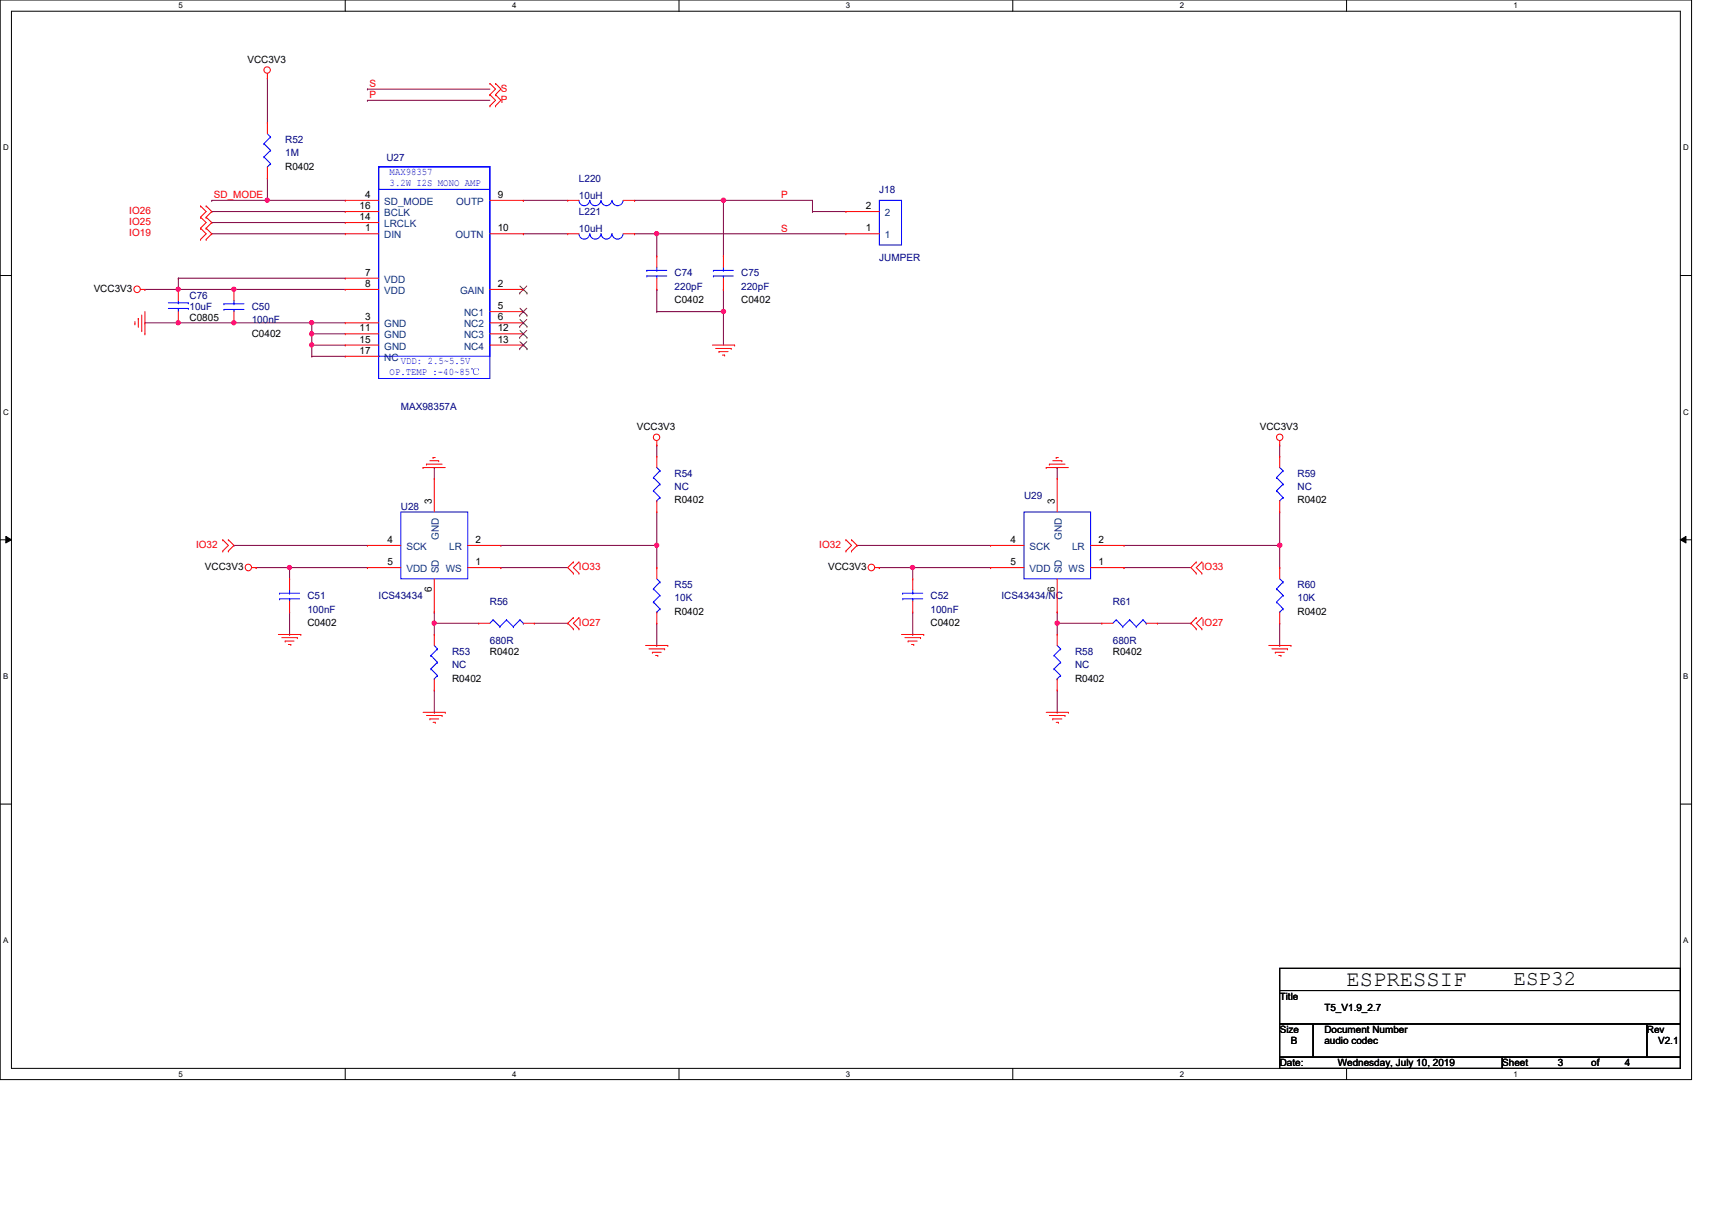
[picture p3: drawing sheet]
<svg xmlns="http://www.w3.org/2000/svg" width="297mm" height="210mm" viewBox="0 0 297 210" stroke-linecap="round" stroke-linejoin="round" font-family="sans-serif">
<path d="M0 0h293.5v187.3h-293.5zM2 1.9h289.5v183.4h-289.5z" fill="none" stroke="#000" stroke-width=".17"/>
<g fill="#fff">
<path d="M30.9 .2h.8v1.5h-.8z"/>
<path d="M30.9 185.5h.8v1.6h-.8z"/>
</g>
<path d="M59.9 0v1.9M59.9 185.3v2" fill="none" stroke="#000" stroke-width=".17"/>
<g fill="#fff">
<path d="M88.9 .2h.7v1.5h-.7z"/>
<path d="M88.9 185.5h.7v1.6h-.7z"/>
</g>
<path d="M117.8 0v1.9M117.8 185.3v2" fill="none" stroke="#000" stroke-width=".17"/>
<g fill="#fff">
<path d="M146.8 .2h.7v1.5h-.7z"/>
<path d="M146.8 185.5h.7v1.6h-.7z"/>
</g>
<path d="M175.7 0v1.9M175.7 185.3v2" fill="none" stroke="#000" stroke-width=".17"/>
<g fill="#fff">
<path d="M204.7 .2h.7v1.5h-.7z"/>
<path d="M204.7 185.5h.7v1.6h-.7z"/>
</g>
<path d="M233.6 0v1.9M233.6 185.3v2" fill="none" stroke="#000" stroke-width=".17"/>
<g fill="#fff">
<path d="M262.6 .2h.8v1.5h-.8z"/>
<path d="M262.6 185.5h.8v1.6h-.8z"/>
<path d="M.5 24.8h1v1.6h-1z"/>
<path d="M292.1 24.8h.9v1.6h-.9z"/>
<path d="M.5 70.7h1v1.5h-1z"/>
<path d="M292.1 70.7h.9v1.5h-.9z"/>
</g>
<path d="M0 47.8h2M291.5 47.8h2" fill="none" stroke="#000" stroke-width=".17"/>
<g fill="#fff">
<path d="M.5 116.5h.9v1.6h-.9z"/>
<path d="M292.1 116.5h.8v1.6h-.8z"/>
</g>
<path d="M0 93.6h2M1 93l1 .6-1 .6zM291.5 93.6l1-.6v1.2zM291.5 93.6h2" fill="none" stroke="#000" stroke-width=".17"/>
<path d="M1 93l1 .6-1 .6zM291.5 93.6l1-.6v1.2z" fill="#000"/>
<g fill="#fff">
<path d="M.5 162.4h.9v1.5h-.9z"/>
<path d="M292.1 162.4h.8v1.5h-.8z"/>
</g>
<path d="M0 139.5h2M291.5 139.5h2" fill="none" stroke="#000" stroke-width=".17"/>
<path d="M63.8 17.4h.1M63.8 15.5h.1M63.8 17.4h21.2M63.8 15.5h21.2M46.4 34.8h.1M46.4 34.8h13.5" fill="none" stroke="#7f003f" stroke-width=".17"/>
<circle cx="46.4" cy="34.7" r=".37" fill="#f0f"/>
<circle cx="46.4" cy="34.7" r=".37" fill="none" stroke="#f0f" stroke-width=".17"/>
<path d="M46.4 13.5h.1M46.4 13.5v7.8M36.7 36.7h.1M36.7 38.6h.1M36.7 36.7h23.2M36.7 38.6h23.2M46.4 30.9h.1M46.4 30.9v3.9M36.7 40.6h.1M36.7 40.6h23.2M40.6 50.2h.1M40.6 50.2h19.3" fill="none" stroke="#7f003f" stroke-width=".17"/>
<circle cx="40.6" cy="50.2" r=".37" fill="#f0f"/>
<circle cx="40.6" cy="50.2" r=".37" fill="none" stroke="#f0f" stroke-width=".17"/>
<path d="M30.9 50.2h.1M30.9 50.2h9.7" fill="none" stroke="#7f003f" stroke-width=".17"/>
<circle cx="30.9" cy="50.2" r=".37" fill="#f0f"/>
<circle cx="30.9" cy="50.2" r=".37" fill="none" stroke="#f0f" stroke-width=".17"/>
<path d="M25.1 50.2h.1M30.9 48.3h.1M30.9 48.3h29M30.9 48.3v1.9h-5.8M54.1 56h.1M54.1 56h5.8" fill="none" stroke="#7f003f" stroke-width=".17"/>
<circle cx="54.1" cy="56" r=".37" fill="#f0f"/>
<circle cx="54.1" cy="56" r=".37" fill="none" stroke="#f0f" stroke-width=".17"/>
<path d="M30.9 56h.1M30.9 56h9.7" fill="none" stroke="#7f003f" stroke-width=".17"/>
<circle cx="30.9" cy="56" r=".37" fill="#f0f"/>
<circle cx="30.9" cy="56" r=".37" fill="none" stroke="#f0f" stroke-width=".17"/>
<path d="M54.1 57.9h.1M54.1 57.9h5.8" fill="none" stroke="#7f003f" stroke-width=".17"/>
<circle cx="54.1" cy="57.9" r=".38" fill="#f0f"/>
<circle cx="54.1" cy="57.9" r=".38" fill="none" stroke="#f0f" stroke-width=".17"/>
<path d="M40.6 56h.1M40.6 56h13.5M54.1 56h.1M54.1 56v1.9" fill="none" stroke="#7f003f" stroke-width=".17"/>
<circle cx="40.6" cy="56" r=".37" fill="#f0f"/>
<circle cx="40.6" cy="56" r=".37" fill="none" stroke="#f0f" stroke-width=".17"/>
<path d="M90.8 34.8h.1M90.8 34.8h7.7M110.1 34.8h.1M110.1 34.8h15.4M54.1 59.9h.1M54.1 57.9h.1M54.1 59.9h5.8M54.1 57.9v2M90.8 40.6h.1M90.8 40.6h7.7M114 40.6h.1M114 40.6h32.8" fill="none" stroke="#7f003f" stroke-width=".17"/>
<circle cx="113.9" cy="40.5" r=".37" fill="#f0f"/>
<circle cx="113.9" cy="40.5" r=".37" fill="none" stroke="#f0f" stroke-width=".17"/>
<path d="M125.5 34.8h.1M125.5 34.8v9.6M114 40.6h.1M114 40.6v3.8" fill="none" stroke="#7f003f" stroke-width=".17"/>
<circle cx="125.5" cy="34.7" r=".37" fill="#f0f"/>
<circle cx="125.5" cy="34.7" r=".37" fill="none" stroke="#f0f" stroke-width=".17"/>
<path d="M125.5 34.8h.1M125.5 34.8h15.5M114 50.2h.1M114 54.1h.1M114 50.2v3.9M114 54.1h11.5M125.5 54.1h.1M125.5 54.1v5.8" fill="none" stroke="#7f003f" stroke-width=".17"/>
<circle cx="125.5" cy="54" r=".37" fill="#f0f"/>
<circle cx="125.5" cy="54" r=".37" fill="none" stroke="#f0f" stroke-width=".17"/>
<g fill="none" stroke="#7f003f" stroke-width=".17">
<path d="M36.7 34.8h.1M36.7 34.8h9.7M141 36.7h.1M141 34.8h.1M141 36.7h5.8M141 34.8v1.9M25.1 56h.1M25.1 56h5.8M110.1 40.6h.1M110.1 40.6h3.9M125.5 50.2h.1M125.5 50.2v3.9"/>
<path d="M40.6 94.6h.1M40.6 94.6h23.2M44.4 98.5h.1M44.4 98.5h19.4M50.2 98.5h.1M50.2 98.5v1.9M63.8 98.5h.1M75.3 81.1h.1M75.3 81.1v1.9M50.2 110.1h.1M50.2 106.2v3.9"/>
</g>
<circle cx="50.2" cy="98.4" r=".37" fill="#f0f"/>
<circle cx="50.2" cy="98.4" r=".37" fill="none" stroke="#f0f" stroke-width=".17"/>
<path d="M86.9 98.5h.1M86.9 98.5h11.6M86.9 94.6h27.1M114 94.6h.1M75.3 108.1h.1M75.3 108.1v2M75.3 119.7v3.9M75.3 123.6h.1" fill="none" stroke="#7f003f" stroke-width=".17"/>
<circle cx="113.9" cy="94.6" r=".37" fill="#f0f"/>
<circle cx="113.9" cy="94.6" r=".37" fill="none" stroke="#f0f" stroke-width=".17"/>
<path d="M114 77.2h.1M114 77.2v2M114 98.5h.1M114 94.6h.1M114 88.8v9.7M75.3 108.1h.1M75.3 108.1h7.8M92.7 108.1h5.8M98.5 108.1h.1M114 112h.1M114 108.1v3.9" fill="none" stroke="#7f003f" stroke-width=".17"/>
<circle cx="75.3" cy="108.1" r=".37" fill="#f0f"/>
<circle cx="75.3" cy="108.1" r=".37" fill="none" stroke="#f0f" stroke-width=".17"/>
<path d="M54.1 59.9h.1M54.1 59.9v1.9M54.1 61.8h.1M54.1 61.8h5.8M75.3 106.2h.1M75.3 106.2v1.9" fill="none" stroke="#7f003f" stroke-width=".17"/>
<circle cx="54.1" cy="59.8" r=".37" fill="#f0f"/>
<circle cx="54.1" cy="59.8" r=".37" fill="none" stroke="#f0f" stroke-width=".17"/>
<path d="M148.7 94.6h.1M148.7 94.6h23.2M152.6 98.5h.1M152.6 98.5h19.3M158.4 98.5h.1M158.4 98.5v1.9M171.9 98.5h.1M183.4 81.1h.1M183.4 81.1v1.9M158.4 110.1h.1M158.4 106.2v3.9" fill="none" stroke="#7f003f" stroke-width=".17"/>
<circle cx="158.3" cy="98.4" r=".37" fill="#f0f"/>
<circle cx="158.3" cy="98.4" r=".37" fill="none" stroke="#f0f" stroke-width=".17"/>
<path d="M195 98.5h.1M195 98.5h11.6M195 94.6h27M222 94.6h.1M183.4 108.1h.1M183.4 108.1v2M183.4 119.7v3.9M183.4 123.6h.1" fill="none" stroke="#7f003f" stroke-width=".17"/>
<circle cx="222" cy="94.6" r=".37" fill="#f0f"/>
<circle cx="222" cy="94.6" r=".37" fill="none" stroke="#f0f" stroke-width=".17"/>
<path d="M222 77.2h.1M222 77.2v2M222 98.5h.1M222 94.6h.1M222 88.8v9.7M183.4 108.1h.1M183.4 108.1h7.8M200.8 108.1h5.8M206.6 108.1h.1M222 112h.1M222 108.1v3.9" fill="none" stroke="#7f003f" stroke-width=".17"/>
<circle cx="183.4" cy="108.1" r=".37" fill="#f0f"/>
<circle cx="183.4" cy="108.1" r=".37" fill="none" stroke="#f0f" stroke-width=".17"/>
<path d="M183.4 106.2h.1M183.4 106.2v1.9" fill="none" stroke="#7f003f" stroke-width=".17"/>
<g fill="none" stroke="#f00" stroke-width=".17">
<path d="M46.4 13.5h.1M46.4 12.7v.8M85 16.4h.1M85 14.5h.1M85 18.4h.1M85 14.5l1 1-1 .9M85 16.4l1 1-1 1M86 16.4h.1M86 14.5h.1M86 18.4h.1M86 14.5l.9 1-.9 .9M86 16.4l.9 1-.9 1"/>
<path d="M34.8 35.7h.1M34.8 37.7h.1M34.8 39.6h.1M34.8 35.7l1 1-1 1M34.8 37.7l1 .9-1 1M34.8 39.6l1 1-1 .9M35.8 37.7h.1M35.8 35.7h.1M35.8 39.6h.1M35.8 35.7l.9 1-.9 1M35.8 37.7l.9 .9-.9 1M35.8 39.6l.9 1-.9 .9"/>
<path d="M46.4 21.3h.1M46.4 30.9h.1M46.4 21.3v1.9M46.4 29v1.9M59.9 34.8h.1M59.9 36.7h.1M59.9 38.6h.1M59.9 34.8h5.8M59.9 36.7h5.8M59.9 38.6h5.8M85 34.8h5.8M90.8 34.8h.1"/>
<path d="M98.5 34.8h.1M98.5 34.8h2M108.2 34.8h1.9M110.1 34.8h.1M146.8 36.7h.1M146.8 36.7h5.8M23.4 56.2h.1M23.4 55.8v.4M24 55.2h.1M24 55.2v1.6M24.4 50.2h.7M24.6 57.4h.1"/>
<path d="M24.6 54.7v2.7M25.1 50.2h.1M25.1 57.9h.1M25.1 54.1v3.8M30.9 50.2h.1M30.9 56h.1M30.9 50.2v2M30.9 54.1v1.9M34.8 41.5h.1M35.8 41.5h.1M40.6 56h.1M40.6 50.2h.1"/>
<path d="M40.6 50.2v2M40.6 54.1v1.9M59.9 40.6h.1M59.9 48.3h.1M59.9 56h.1M59.9 57.9h.1M59.9 59.9h.1M59.9 50.2h.1M59.9 50.2h5.8M59.9 59.9h5.8M59.9 40.6h5.8M59.9 48.3h5.8"/>
<path d="M59.9 56h5.8M59.9 57.9h5.8M85 50.2h5.8M85 59.9h5.8M85 40.6h5.8M85 56h5.8M85 57.9h5.8M85 54.1h5.8M90.8 40.6h.1M90.8 50.2h.1M90.8 56h.1M90.8 57.9h.1"/>
<path d="M90.8 59.9h.1M90.8 54.1h.1M98.5 40.6h.1M98.5 40.6h2M108.2 40.6h1.9M110.1 40.6h.1M114 50.2h.1M114 44.4h.1M114 44.4v2M114 48.3v1.9M123.6 59.9h3.9M125.5 50.2h.1"/>
<path d="M125.5 44.4h.1M125.5 44.4v2M125.5 48.3v1.9M127.5 59.9h.1M146.8 40.6h.1M146.8 40.6h5.8M59.9 61.8h.1M59.9 61.8h5.8M74.6 79.9h1.5M75.1 79.4h.1M75.1 79.4h.4M76.1 79.9h.1"/>
<path d="M114 77.2h.1M114 79.2h.1M114 76.5v.7M114 79.2v1.9M124.2 60.5h2.7M124.8 61h.1M124.8 61h1.5M125.3 61.6h.4M125.7 61.6h.1M126.9 60.5h.1M182.7 79.9h1.5M183.3 79.4h.1"/>
<path d="M183.3 79.4h.3M184.2 79.9h.1M222 77.2h.1M222 79.2h.1M222 76.5v.7M222 79.2v1.9M38.6 93.6h.1M38.6 95.6h.1M38.6 93.6l1 1-1 1M39.6 95.6h.1M39.6 93.6h.1M39.6 93.6l1 1-1 1"/>
<path d="M43.7 98.5h.7M44.4 98.5h.1M63.8 94.6h.1M63.8 98.5h.1M63.8 98.5h5.8M63.8 94.6h5.8M73.4 81.1h.1M73.4 81.1h3.9M74 80.5h.1M74 80.5h2.7M75.3 83h.1M75.3 83v5.8"/>
<path d="M81.1 98.5h5.8M81.1 94.6h5.8M86.9 98.5h.1M86.9 94.6h.1M99.5 97.5h.1M99.5 99.4h.1M99.5 97.5l-1 1 1 .9M100.5 99.4h.1M100.5 97.5h.1M100.5 97.5l-1 1 1 .9M114 88.8h.1M114 98.5h.1"/>
<path d="M114 86.9v1.9M114 98.5v1.9M146.8 93.6h.1M146.8 95.6h.1M146.8 93.6l.9 1-.9 1M147.7 95.6h.1M147.7 93.6h.1M147.7 93.6l1 1-1 1M151.8 98.5h.8M152.6 98.5h.1M171.9 94.6h.1M171.9 98.5h.1"/>
<path d="M171.9 98.5h5.8M171.9 94.6h5.8M181.5 81.1h.1M181.5 81.1h3.9M182.1 80.5h.1M182.1 80.5h2.7M183.4 83h.1M183.4 83v5.8M189.2 98.5h5.8M189.2 94.6h5.8M195 98.5h.1M195 94.6h.1"/>
<path d="M207.6 97.5h.1M207.6 99.4h.1M207.6 97.5l-1 1 1 .9M208.5 99.4h.1M208.5 97.5h.1M208.5 97.5l-.9 1 .9 .9M222 88.8h.1M222 98.5h.1M222 86.9v1.9M222 98.5v1.9M48.3 110.1h3.9M48.9 110.6h2.7"/>
<path d="M49.5 111.2h.1M49.5 111.2h1.5M50 111.8h.5M50.2 106.2h.1M50.2 100.4h.1M50.2 100.4v1.9M50.2 104.3v1.9M50.5 111.8h.1M51.6 110.6h.1M52.2 110.1h.1M75.3 106.2h.1M75.3 110.1h.1"/>
<path d="M75.3 119.7h.1M75.3 100.4v5.8M75.3 110.1v1.9M75.3 117.8v1.9M83.1 108.1h.1M83.1 108.1h1.9M90.8 108.1h1.9M92.7 108.1h.1M99.5 107.1h.1M99.5 109.1h.1M99.5 107.1l-1 1 1 1M100.5 109.1h.1"/>
<path d="M100.5 107.1h.1M100.5 107.1l-1 1 1 1M112 112h3.9M112.6 112.6h2.7M113.2 113.2h.1M113.2 113.2h1.5M113.7 113.7h.4M114 108.1h.1M114 106.2v1.9M114.1 113.7h.1M115.3 112.6h.1M115.9 112h.1"/>
<path d="M156.4 110.1h3.9M157 110.6h2.7M157.6 111.2h.1M157.6 111.2h1.5M158.2 111.8h.3M158.4 106.2h.1M158.4 100.4h.1M158.4 100.4v1.9M158.4 104.3v1.9M158.5 111.8h.1M159.7 110.6h.1M160.3 110.1h.1"/>
<path d="M183.4 106.2h.1M183.4 110.1h.1M183.4 119.7h.1M183.4 100.4v5.8M183.4 110.1v1.9M183.4 117.8v1.9M191.2 108.1h.1M191.2 108.1h1.9M198.9 108.1h1.9M200.8 108.1h.1M207.6 107.1h.1M207.6 109.1h.1"/>
<path d="M207.6 107.1l-1 1 1 1M208.5 109.1h.1M208.5 107.1h.1M208.5 107.1l-.9 1 .9 1M220.1 112h3.9M220.7 112.6h2.7M221.3 113.2h.1M221.3 113.2h1.5M221.9 113.7h.3M222 108.1h.1M222 106.2v1.9M222.2 113.7h.1"/>
<path d="M223.4 112.6h.1M224 112h.1M73.4 123.6h3.9M74 124.1h2.7M74.6 124.7h.1M74.6 124.7h1.5M75.1 125.3h.4M75.5 125.3h.1M76.7 124.1h.1M77.3 123.6h.1M181.5 123.6h3.9M182.1 124.1h2.7"/>
<path d="M182.7 124.7h.1M182.7 124.7h1.5M183.3 125.3h.3M183.6 125.3h.1M184.8 124.1h.1M185.4 123.6h.1"/>
<circle cx="46.3" cy="12.1" r=".56"/>
<circle cx="23.8" cy="50.2" r=".56"/>
<circle cx="113.9" cy="75.9" r=".56"/>
<circle cx="222" cy="75.9" r=".56"/>
<circle cx="43.1" cy="98.4" r=".56"/>
<circle cx="151.2" cy="98.4" r=".57"/>
</g>
<path d="M222 168h69.5v3.8h-69.5zM222 171.8h69.5v5.8h-69.5zM222 177.6h5.8v5.8h-5.8zM227.8 177.6h57.9v5.8h-57.9zM285.7 177.6h5.8v5.8h-5.8zM222 183.4h38.6v1.9h-38.6zM260.6 183.4h30.9v1.9h-30.9z" fill="none" stroke="#000" stroke-width=".17"/>
<g fill="none" stroke="#00f" stroke-width=".17">
<path d="M45.8 24.9h.1M45.8 27.2h.1M45.8 24.9l1.1 1.2M45.8 27.2l1.1 1.2M46.4 29h.1M46.4 23.2l.5 .5M46.9 23.7h.1M46.9 26.1h.1M46.9 28.4h.1M46.9 23.7l-1.1 1.2M46.9 26.1l-1.1 1.1M46.9 28.4l-.5 .6"/>
<path d="M65.7 29h19.3v3.9h-19.3zM65.7 29h19.3v32.8h-19.3zM65.7 29h19.3v36.7h-19.3zM100.5 34.8a.93 .93 0 0 0 .9 .9 .93 .93 0 0 0 .9-.9M102.4 34.8a.95 .95 0 0 0 .9 .9 .95 .95 0 0 0 1-.9M104.3 34.8a.93 .93 0 0 0 .9 .9 .93 .93 0 0 0 1-.9M106.2 34.8a.95 .95 0 0 0 1 .9 .95 .95 0 0 0 .9-.9M152.6 34.8h3.8v7.7h-3.8zM29.2 53.5h3.5M29.2 52.5h3.5M30.9 52.5h.1M30.9 53.5h.1"/>
<path d="M30.9 52.2v.3M30.9 53.5v.6M32.7 53.5h.1M32.7 52.5h.1M38.9 52.7h.1M38.9 53.7h.1M38.9 52.7h3.4M38.9 53.7h3.4M40.6 53.7h.1M40.6 52.7h.1M40.6 52.2v.5M40.6 53.7v.4"/>
<path d="M100.5 40.6a.93 .93 0 0 0 .9 .9 .93 .93 0 0 0 .9-.9M102.4 40.6a.95 .95 0 0 0 .9 .9 .95 .95 0 0 0 1-.9M104.3 40.6a.93 .93 0 0 0 .9 .9 .93 .93 0 0 0 1-.9M106.2 40.6a.95 .95 0 0 0 1 .9 .95 .95 0 0 0 .9-.9M112.2 46.9h.1M112.2 47.9h.1M112.2 46.9h3.5M112.2 47.9h3.5M114 47.9h.1M114 46.9h.1M114 46.4v.5M114 47.9v.4"/>
<path d="M123.8 46.9h.1M123.8 47.9h.1M123.8 46.9h3.5M123.8 47.9h3.5M125.5 47.9h.1M125.5 46.9h.1M125.5 46.4v.5M125.5 47.9v.4M69.6 88.8h11.5v11.6h-11.5zM113.4 82.8h.1M113.4 85.1h.1M113.4 82.8l1.1 1.2"/>
<path d="M113.4 85.1l1.1 1.2M114 86.9h.1M114 81.1l.5 .6M114.5 81.7h.1M114.5 84h.1M114.5 86.3h.1M114.5 81.7l-1.1 1.1M114.5 84l-1.1 1.1M114.5 86.3l-.5 .6M177.7 88.8h11.5v11.6h-11.5zM221.5 82.8h.1M221.5 85.1h.1"/>
<path d="M221.5 82.8l1.1 1.2M221.5 85.1l1.1 1.2M222 86.9h.1M222 81.1l.6 .6M222.6 81.7h.1M222.6 84h.1M222.6 86.3h.1M222.6 81.7l-1.1 1.1M222.6 84l-1.1 1.1M222.6 86.3l-.6 .6M48.5 102.9h.1M48.5 103.9h.1"/>
<path d="M48.5 102.9h3.5M48.5 103.9h3.5M50.2 103.9h.1M50.2 102.9h.1M50.2 102.3v.6M50.2 103.9v.4M74.8 113.7h.1M74.8 116h.1M74.8 113.7l1.1 1.2M74.8 116l1.1 1.2M75.3 117.8h.1M75.3 112l.6 .6"/>
<path d="M75.9 112.6h.1M75.9 114.9h.1M75.9 117.2h.1M75.9 112.6l-1.1 1.1M75.9 114.9l-1.1 1.1M75.9 117.2l-.6 .6M85.6 107.5h.1M85.6 107.5l-.6 .6M85.6 107.5l1.1 1.2M86.7 108.7h.1M87.9 107.5h.1M87.9 107.5l-1.2 1.2"/>
<path d="M87.9 107.5l1.2 1.2M89.1 108.7h.1M90.2 107.5h.1M90.2 107.5l-1.1 1.2M90.2 107.5l.6 .6M90.8 108.1h.1M113.4 102.2h.1M113.4 104.4h.1M113.4 102.2l1.1 1.1M113.4 104.4l1.1 1.2M114 106.2h.1M114 100.4l.5 .6"/>
<path d="M114.5 101h.1M114.5 103.3h.1M114.5 105.6h.1M114.5 101l-1.1 1.2M114.5 103.3l-1.1 1.1M114.5 105.6l-.5 .6M156.6 102.9h.1M156.6 103.9h.1M156.6 102.9h3.5M156.6 103.9h3.5M158.4 103.9h.1M158.4 102.9h.1"/>
<path d="M158.4 102.3v.6M158.4 103.9v.4M182.9 113.7h.1M182.9 116h.1M182.9 113.7l1.1 1.2M182.9 116l1.1 1.2M183.4 117.8h.1M183.4 112l.6 .6M184 112.6h.1M184 114.9h.1M184 117.2h.1M184 117.2l-.6 .6"/>
<path d="M184 112.6l-1.1 1.1M184 114.9l-1.1 1.1M193.7 107.5h.1M193.7 107.5l-.6 .6M193.7 107.5l1.1 1.2M194.8 108.7h.1M196 107.5h.1M196 107.5l-1.2 1.2M196 107.5l1.1 1.2M197.1 108.7h.1M198.3 107.5h.1M198.3 107.5l-1.2 1.2"/>
<path d="M198.3 107.5l.6 .6M198.9 108.1h.1M221.5 102.2h.1M221.5 104.4h.1M221.5 102.2l1.1 1.1M221.5 104.4l1.1 1.2M222 106.2h.1M222 100.4l.6 .6M222.6 101h.1M222.6 103.3h.1M222.6 105.6h.1M222.6 101l-1.1 1.2"/>
<path d="M222.6 103.3l-1.1 1.1M222.6 105.6l-.6 .6"/>
</g>
<g fill="none" stroke="#7f3f00" stroke-width=".17">
<path d="M90.2 50.8h.1M90.2 56.6h.1M90.2 58.5h.1M90.2 54.7h.1M90.2 49.6l1.2 1.2M90.2 55.4l1.2 1.2M90.2 57.3l1.2 1.2M90.2 59.3l1.2 1.2M90.2 53.5l1.2 1.2M91.4 49.6l-1.2 1.2M91.4 55.4l-1.2 1.2M91.4 57.3l-1.2 1.2"/>
<path d="M91.4 59.3l-1.2 1.2M91.4 53.5l-1.2 1.2M91.4 50.8h.1M91.4 56.6h.1M91.4 58.5h.1M91.4 54.7h.1M90.2 60.5h.1M91.4 60.5h.1"/>
</g>
<circle cx="46.4" cy="34.7" r=".37" fill="#f0f"/>
<circle cx="46.4" cy="34.7" r=".37" fill="none" stroke="#f0f" stroke-width=".17"/>
<circle cx="40.6" cy="50.2" r=".37" fill="#f0f"/>
<circle cx="40.6" cy="50.2" r=".37" fill="none" stroke="#f0f" stroke-width=".17"/>
<circle cx="30.9" cy="50.2" r=".37" fill="#f0f"/>
<circle cx="30.9" cy="50.2" r=".37" fill="none" stroke="#f0f" stroke-width=".17"/>
<circle cx="54.1" cy="56" r=".37" fill="#f0f"/>
<circle cx="54.1" cy="56" r=".37" fill="none" stroke="#f0f" stroke-width=".17"/>
<circle cx="30.9" cy="56" r=".37" fill="#f0f"/>
<circle cx="30.9" cy="56" r=".37" fill="none" stroke="#f0f" stroke-width=".17"/>
<circle cx="54.1" cy="57.9" r=".38" fill="#f0f"/>
<circle cx="54.1" cy="57.9" r=".38" fill="none" stroke="#f0f" stroke-width=".17"/>
<circle cx="40.6" cy="56" r=".37" fill="#f0f"/>
<circle cx="40.6" cy="56" r=".37" fill="none" stroke="#f0f" stroke-width=".17"/>
<circle cx="113.9" cy="40.5" r=".37" fill="#f0f"/>
<circle cx="113.9" cy="40.5" r=".37" fill="none" stroke="#f0f" stroke-width=".17"/>
<circle cx="125.5" cy="34.7" r=".37" fill="#f0f"/>
<circle cx="125.5" cy="34.7" r=".37" fill="none" stroke="#f0f" stroke-width=".17"/>
<circle cx="125.5" cy="54" r=".37" fill="#f0f"/>
<circle cx="125.5" cy="54" r=".37" fill="none" stroke="#f0f" stroke-width=".17"/>
<circle cx="50.2" cy="98.4" r=".37" fill="#f0f"/>
<circle cx="50.2" cy="98.4" r=".37" fill="none" stroke="#f0f" stroke-width=".17"/>
<circle cx="113.9" cy="94.6" r=".37" fill="#f0f"/>
<circle cx="113.9" cy="94.6" r=".37" fill="none" stroke="#f0f" stroke-width=".17"/>
<circle cx="75.3" cy="108.1" r=".37" fill="#f0f"/>
<circle cx="75.3" cy="108.1" r=".37" fill="none" stroke="#f0f" stroke-width=".17"/>
<circle cx="54.1" cy="59.8" r=".37" fill="#f0f"/>
<circle cx="54.1" cy="59.8" r=".37" fill="none" stroke="#f0f" stroke-width=".17"/>
<circle cx="158.3" cy="98.4" r=".37" fill="#f0f"/>
<circle cx="158.3" cy="98.4" r=".37" fill="none" stroke="#f0f" stroke-width=".17"/>
<circle cx="222" cy="94.6" r=".37" fill="#f0f"/>
<circle cx="222" cy="94.6" r=".37" fill="none" stroke="#f0f" stroke-width=".17"/>
<circle cx="183.4" cy="108.1" r=".37" fill="#f0f"/>
<circle cx="183.4" cy="108.1" r=".37" fill="none" stroke="#f0f" stroke-width=".17"/>
<text font-size="3.9" x="233.6" y="171.1">ESPRESSIF</text>
<text font-size="3.6" x="262.6" y="170.9">ESP32</text>
<g font-size="1.7">
<text x="42.9" y="10.9">VCC3V3</text>
<text x="49.5" y="29.4">R0402</text>
<text x="63.4" y="34.3">4</text>
<text x="86.4" y="34.3">9</text>
<text x="62.4" y="36.3">16</text>
<text x="62.4" y="38.2">14</text>
<text x="63.4" y="40.1">1</text>
<text x="86.4" y="40.1">10</text>
<text x="150.2" y="40.1">1</text>
<text x="150.2" y="36.3">2</text>
<text x="63.4" y="47.8">7</text>
<text x="16.3" y="50.7">VCC3V3</text>
<text x="63.4" y="49.8">8</text>
<text x="86.4" y="49.8">2</text>
<text x="86.4" y="53.6">5</text>
<text x="117" y="52.6">C0402</text>
<text x="128.6" y="52.6">C0402</text>
<text x="32.9" y="55.7">C0805</text>
<text x="43.7" y="58.4">C0402</text>
<text x="62.4" y="57.5">11</text>
<text x="62.4" y="59.4">15</text>
<text x="63.4" y="55.6">3</text>
<text x="86.4" y="55.6">6</text>
<text x="86.4" y="57.5">12</text>
<text x="86.4" y="59.4">13</text>
<text x="62.4" y="61.4">17</text>
<text x="110.5" y="74.6">VCC3V3</text>
<text x="218.6" y="74.6">VCC3V3</text>
<text x="74.9" y="87.5" transform="rotate(-90 74.9 87.5)">3</text>
<text x="117" y="87.3">R0402</text>
<text x="183" y="87.5" transform="rotate(-90 183 87.5)">3</text>
<text x="225.1" y="87.3">R0402</text>
<text x="67.2" y="94.2">4</text>
<text x="82.5" y="94.2">2</text>
<text x="175.3" y="94.2">4</text>
<text x="190.6" y="94.2">2</text>
<text x="35.6" y="98.9">VCC3V3</text>
<text x="67.2" y="98">5</text>
<text x="82.5" y="98">1</text>
<text x="143.7" y="98.9">VCC3V3</text>
<text x="175.3" y="98">5</text>
<text x="190.6" y="98">1</text>
<text x="74.9" y="102.7" transform="rotate(-90 74.9 102.7)">6</text>
<text x="117" y="106.6">R0402</text>
<text x="183" y="102.7" transform="rotate(-90 183 102.7)">6</text>
<text x="225.1" y="106.6">R0402</text>
<text x="53.3" y="108.6">C0402</text>
<text x="85" y="113.6">R0402</text>
<text x="161.5" y="108.6">C0402</text>
<text x="193.1" y="113.6">R0402</text>
<text x="78.4" y="118.2">R0402</text>
<text x="186.5" y="118.2">R0402</text>
<text x="222" y="173.4">Title</text>
<text x="222" y="179.2">Size</text>
<text x="229.8" y="179.2">Document Number</text>
<text x="229.8" y="175.3">T5_V1.9_2.7</text>
<text x="285.7" y="179.2">Rev</text>
<text x="222" y="185">Date:</text>
<text x="224" y="181.1">B</text>
<text x="229.8" y="181.1">audio codec</text>
<text x="232.1" y="185">Wednesday, July 10, 2019</text>
<text x="260.6" y="185">Sheet</text>
<text x="270.3" y="185">3</text>
<text x="276.1" y="185">of</text>
<text x="281.9" y="185">4</text>
<text x="287.7" y="181.1">V2.1</text>
</g>
<g font-size="1.7" fill="#f00">
<text x="64.1" y="17">P</text>
<text x="64.1" y="15.1">S</text>
<text x="86.9" y="15.9">S</text>
<text x="86.9" y="17.8">P</text>
<text x="37.1" y="34.4">SD_MODE</text>
<text x="135.5" y="34.4">P</text>
<text x="22.4" y="37.1">IO26</text>
<text x="22.4" y="39.1">IO25</text>
<text x="22.4" y="41">IO19</text>
<text x="135.5" y="40.2">S</text>
<text x="34" y="95">IO32</text>
<text x="142.2" y="95">IO32</text>
<text x="100.5" y="98.9">IO33</text>
<text x="208.5" y="98.9">IO33</text>
<text x="100.5" y="108.6">IO27</text>
<text x="208.5" y="108.6">IO27</text>
</g>
<g font-size="1.7" fill="#00007f">
<text x="49.5" y="24.8">R52</text>
<text x="49.5" y="27.1">1M</text>
<text x="67.1" y="27.9">U27</text>
<text x="100.5" y="31.5">L220</text>
<text x="100.5" y="34.5">10uH</text>
<text x="152.6" y="33.5">J18</text>
<text x="100.5" y="37.3">L221</text>
<text x="100.5" y="40.2">10uH</text>
<text x="117" y="48">C74</text>
<text x="128.6" y="48">C75</text>
<text x="152.6" y="45.3">JUMPER</text>
<text x="32.9" y="51.8">C76</text>
<text x="32.9" y="53.8">10uF</text>
<text x="43.7" y="53.8">C50</text>
<text x="117" y="50.3">220pF</text>
<text x="128.6" y="50.3">220pF</text>
<text x="43.7" y="56">100nF</text>
<text x="69.6" y="71.1">MAX98357A</text>
<text x="117" y="82.7">R54</text>
<text x="225.1" y="82.7">R59</text>
<text x="69.6" y="88.5">U28</text>
<text x="117" y="85">NC</text>
<text x="177.7" y="86.6">U29</text>
<text x="225.1" y="85">NC</text>
<text x="53.3" y="103.9">C51</text>
<text x="53.3" y="106.3">100nF</text>
<text x="65.7" y="103.9">ICS43434</text>
<text x="85" y="104.9">R56</text>
<text x="117" y="102">R55</text>
<text x="117" y="104.3">10K</text>
<text x="161.5" y="103.9">C52</text>
<text x="161.5" y="106.3">100nF</text>
<text x="173.8" y="103.9">ICS43434/NC</text>
<text x="193.1" y="104.9">R61</text>
<text x="225.1" y="102">R60</text>
<text x="225.1" y="104.3">10K</text>
<text x="78.4" y="113.6">R53</text>
<text x="85" y="111.7">680R</text>
<text x="186.5" y="113.6">R58</text>
<text x="193.1" y="111.7">680R</text>
<text x="78.4" y="115.9">NC</text>
<text x="186.5" y="115.9">NC</text>
</g>
<g font-size="1.7" fill="#003f7f">
<text x="66.7" y="35.6">SD_MODE</text>
<text x="79.2" y="35.6">OUTP</text>
<text x="66.7" y="37.5">BCLK</text>
<text x="66.7" y="39.4">LRCLK</text>
<text x="66.7" y="41.4">DIN</text>
<text x="79" y="41.4">OUTN</text>
<text x="153.5" y="41.4">1</text>
<text x="153.5" y="37.5">2</text>
<text x="66.7" y="49.1">VDD</text>
<text x="66.7" y="51">VDD</text>
<text x="79.8" y="51">GAIN</text>
<text x="66.7" y="56.8">GND</text>
<text x="66.7" y="58.7">GND</text>
<text x="80.5" y="56.8">NC2</text>
<text x="80.5" y="58.7">NC3</text>
<text x="80.5" y="54.9">NC1</text>
<text x="66.7" y="60.7">GND</text>
<text x="66.7" y="62.6">NC</text>
<text x="80.5" y="60.7">NC4</text>
<text x="70.5" y="95.4">SCK</text>
<text x="76.2" y="93.6" transform="rotate(-90 76.2 93.6)">GND</text>
<text x="77.9" y="95.4">LR</text>
<text x="178.6" y="95.4">SCK</text>
<text x="184.2" y="93.6" transform="rotate(-90 184.2 93.6)">GND</text>
<text x="186" y="95.4">LR</text>
<text x="70.5" y="99.3">VDD</text>
<text x="76.2" y="99.4" transform="rotate(-90 76.2 99.4)">SD</text>
<text x="77.3" y="99.3">WS</text>
<text x="178.6" y="99.3">VDD</text>
<text x="184.2" y="99.4" transform="rotate(-90 184.2 99.4)">SD</text>
<text x="185.4" y="99.3">WS</text>
</g>
<g font-size="1.7" fill="#00f">
<text x="67.6" y="30.4">MAX98357</text>
<text x="67.6" y="32.3">3.2W I2S MONO AMP</text>
<text x="67.6" y="65.1">OP.OEMP :OOO~85℃</text>
<text x="69.6" y="63.2">VDD: 2.5~5.5V</text>
</g>
<g font-size="1.4">
<text x="30.9" y="1.4">5</text>
<text x="88.9" y="1.4">4</text>
<text x="146.8" y="1.4">3</text>
<text x="204.7" y="1.4">2</text>
<text x="262.6" y="1.4">1</text>
<text x=".5" y="26.1">D</text>
<text x="292.1" y="26.1">D</text>
<text x=".5" y="71.9">C</text>
<text x="292.1" y="71.9">C</text>
<text x=".5" y="117.8">B</text>
<text x="292.1" y="117.8">B</text>
<text x=".5" y="163.6">A</text>
<text x="292.1" y="163.6">A</text>
<text x="30.9" y="186.8">5</text>
<text x="88.9" y="186.8">4</text>
<text x="146.8" y="186.8">3</text>
<text x="204.7" y="186.8">2</text>
<text x="262.6" y="186.8">1</text>
</g>
</svg>
